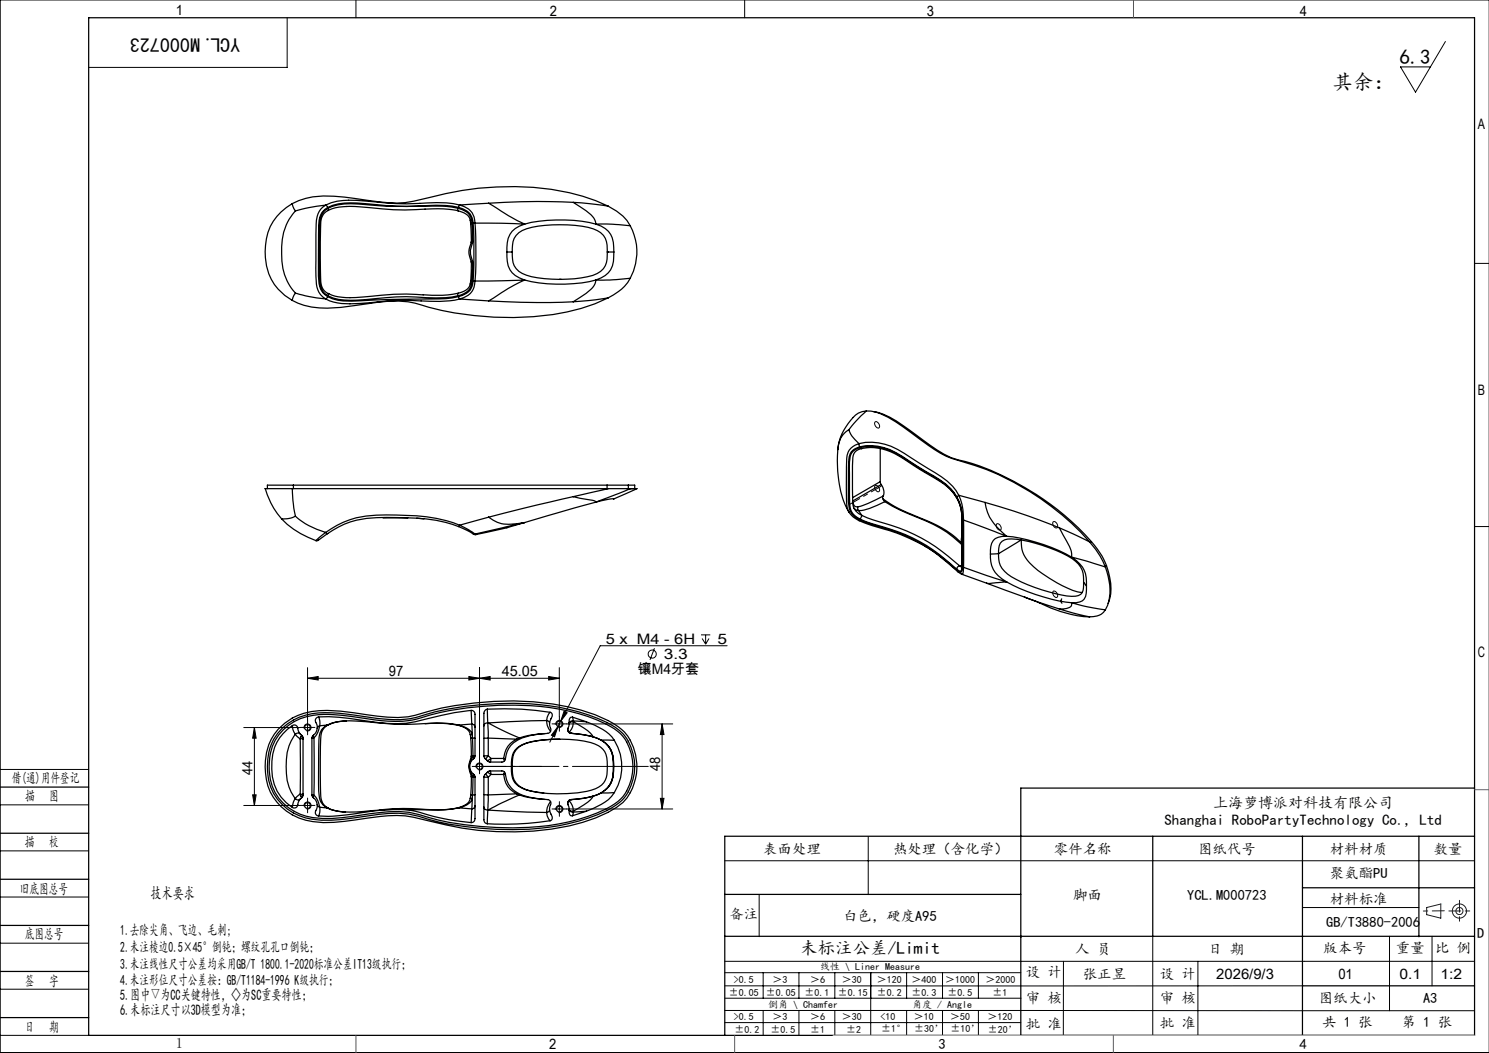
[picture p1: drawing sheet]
<svg xmlns="http://www.w3.org/2000/svg" width="420mm" height="297mm" viewBox="0 0 420 297" stroke-linecap="round" stroke-linejoin="round" font-family="sans-serif">
<g fill="none" stroke="#000" stroke-width=".28">
<path d="M100.4 0v5M210 0v5M420 0h-419.9v297h419.9M81 5v14h-56M407.7 11.7l-8.4 14.3-4.3-7.1h8.5M415.9 74.3h4.1M246.8 119.1a1.06 1.06 0 0 1 1.3 1.3 .65 .65 0 0 1-.7 .3 .65 .65 0 0 1-.5-.7zM246.8 137a1.03 1.03 0 0 1 1.1 .5 1.03 1.03 0 0 1-.1 1.2 1.3 1.3 0 0 1-1-1.7zM281.1 147.8a1.09 1.09 0 0 1 1.1 .5 1.09 1.09 0 0 1 0 1.2 1.25 1.25 0 0 1-1.1-1.7zM297 147.2a1.04 1.04 0 0 1 1.1 .5 1.04 1.04 0 0 1-.1 1.2 1.26 1.26 0 0 1-1-1.7zM415.9 148.5h4.1M197.7 179.1h2.6"/>
<path d="M199 179.1v2.6M297 166.8a1.03 1.03 0 0 1 1.1 .5 1.03 1.03 0 0 1-.1 1.2 1.3 1.3 0 0 1-1-1.7zM86.7 191.3l3-.5v1zM86.7 191.3h71.1M86.7 188.3v14.8M132.3 190.8l3 .5-3 .5zM135.3 191.3l3-.5v1zM135.3 188.3v25.8M154.8 190.8l3 .5-3 .5zM157.8 188.3v13.8M184.6 182.8l-1.3 3.3M198 180.1l1 1.6"/>
<path d="M200 180.1l-1 1.6M205.1 182.1h-35.8l-14.2 27.2M0 217h25M68.8 205.2h15.9M71.8 205.2v22M71.8 205.2l.4 3h-.9zM85.5 205.2h2.5M85.8 205.5a1.01 1.01 0 0 1 .8-1.3 1.01 1.01 0 0 1 1.1 1.1 1.01 1.01 0 0 1-1.2 .9M86.7 203.9v2.5M134 216.2h2.5M134.3 216.5a1.01 1.01 0 0 1 .9-1.3 1.01 1.01 0 0 1 1.1 1.1 1.01 1.01 0 0 1-1.3 .9M135.3 214.9v2.5"/>
<path d="M156.5 204.2h2.5M156.8 204.4a1 1 0 0 1 .9-1.2 1 1 0 0 1 1.1 1.1 1 1 0 0 1-1.3 .9M157.4 204.9l-1 2.9-.9-.4zM157.8 202.9v2.6M159.1 200.6l.9 .4-1.8 2.4zM159.8 204.2h30M186.8 204.2v24M186.8 204.2l.5 3h-1zM0 227h25M0 240h25M68.8 227.2h15.9M71.3 224.2h.9l-.4 3z"/>
<path d="M85.5 227.2h2.5M85.8 227.4a1.01 1.01 0 0 1 .9-1.2 1.01 1.01 0 0 1 1.1 1.1 1.01 1.01 0 0 1-1.3 .9M86.7 226v2.5M156.5 228.2h2.5M156.8 228.5a1 1 0 0 1 .9-1.3 1 1 0 0 1 1.1 1.1 1 1 0 0 1-1.3 .9M157.8 226.9v2.5M159.8 228.2h30M186.3 225.2h1l-.5 3zM244.9 236v16.3M0 253h25M204.4 242.8h211.5M214.1 252.4v11.8"/>
<path d="M367.4 256h32.8M0 266h25M0 279h25M204.4 271.1h211.5M204.4 278.1h163M204.4 274.4h83.5M215.3 274.4v7.1M225.4 274.4v7.1M235.5 274.4v7.1M245.6 274.4v17.6M255.7 274.4v7.1M265.9 274.4v7.1"/>
<path d="M276 274.4v7.1M300 271.1l-.1 21M325.2 264.1v27.9M337.9 271.1v20.9M391.9 264.1v21M403.9 264.1v14M0 292h25M204.4 285l211.5 .1M204.4 288.4h83.5M204.5 281.5h83.5M215.3 285v7M225.4 285v7"/>
<path d="M235.5 285v7M255.7 285v7M265.9 285v7M276 285v7M287.9 292h128"/>
<circle cx="184" cy="184.5" r="1.14"/>
</g>
<g fill="none" stroke="#191924" stroke-width=".28">
<path d="M402.4 256l4-1v4l-4-1z"/>
<circle cx="411.7" cy="257" r="1"/>
<circle cx="411.7" cy="257" r="2"/>
</g>
<path d="M136.3 216.2h46.6" fill="none" stroke="#000" stroke-width=".28" stroke-dasharray="30.5 1.3 1.3 1.3" stroke-dashoffset="9.1"/>
<path d="M239.7 142.2l8.9-5.1" fill="none" stroke="#000" stroke-width=".28" stroke-dasharray="30.5 1.3 1.3 1.3" stroke-dashoffset="27.3"/>
<g fill="none" stroke="#000" stroke-width=".35">
<path d="M25 5h390.9v287h-390.9zM82.4 57.4l.2 .8 .7 1.3M82.4 57.4a20.5 20.5 0 0 1 11.8-2.1l5.9 .7a62.8 62.8 0 0 0 14.2 1.1l2.3-.3a116.1 116.1 0 0 1 23.5-4.1 65.9 65.9 0 0 1 31.4 5.4M82.4 57.4a14.6 14.6 0 0 0-7.6 13.6 14.7 14.7 0 0 0 7.6 13.7M83.3 59.5a15.3 15.3 0 0 0-3.9 12.1 15.1 15.1 0 0 0 3.9 11.1M91.9 57.9a5.6 5.6 0 0 0-2.7 5.3l-.1 12.4a13.4 13.4 0 0 0 .9 6.8l1.1 1.4 .8 .5M91.9 57.9l.5 .6M91.9 57.9l-4.8 .7-3.8 .9M92.4 58.5a4.8 4.8 0 0 0-2.5 4.7l-.1 10.2a26 26 0 0 0 .6 8 4.5 4.5 0 0 0 2 2.3M92.5 59.4a4.1 4.1 0 0 0-2 4 106.6 106.6 0 0 0 .2 17.3l.8 1.4 1 .7M92.6 58.7a18.2 18.2 0 0 1 10.1-1 169 169 0 0 0 20.9 .4l1.9 .1 3.7 .5M92.6 58.7a5.1 5.1 0 0 0-2.5 5.4v4a57.7 57.7 0 0 0 .3 12.6l.2 .6a4.2 4.2 0 0 0 2 2.2"/>
<path d="M92.6 58.7l-.1 .7M97.8 58.2l3.8 .1a101.9 101.9 0 0 0 21.9 .6l2.9 .1 2.8 .5M97.8 58.2l-3.1 .4-2.2 .8M129.2 58.7v.7a4 4 0 0 1 3.4 2.7M129.2 58.7a4.3 4.3 0 0 1 3.8 3.2M129.3 58.5a35.6 35.6 0 0 0-11.8-.4 119.3 119.3 0 0 1-16.9-.8 16.9 16.9 0 0 0-8.2 1.2M129.3 58.5a4.6 4.6 0 0 1 4.2 4.5M129.6 57.8a41.6 41.6 0 0 0-12.1-.4 121.3 121.3 0 0 1-17-.9h-2.2a13.8 13.8 0 0 0-6.4 1.4M129.6 57.8l-.3 .7M129.6 57.8a5.1 5.1 0 0 1 4.4 5.1M137.8 57.3l-8.2 .5M137.8 57.3l5.6 3.6 4.6 2.3"/>
<path d="M161.7 57.1l9.8 1M161.7 57.1l-10.1-.3-13.8 .5M161.7 57.1a20.1 20.1 0 0 1 5.8 4.5l.6 1.6M171.5 58.1a12.8 12.8 0 0 1 6.3 5.6M132.6 62.1l.2 1M132.8 63.1l.2 5M132.8 79.1l-.2 1M132.8 79.1l.3 .1M132.9 68.3a6 6 0 0 0 0 5.6l.4-.2M132.9 73.8l.1 .4M132.9 68.3l.4 .2M133 68l-.1 .4"/>
<path d="M133 68.1h.3M133 61.9l-.4 .2M133 61.9l.1 1.1M133.1 63l.2 5.1M133.1 63l-.3 .1M133.1 79.2l-.1 1M133.3 68.5a5.6 5.6 0 0 0 0 5.2M133.3 73.7v.4M133.3 74.1h-.3l-.2 5M133.3 74.1l-.2 5.1M133.3 68.1v.4M133.5 79.2a4.4 4.4 0 0 1-4.2 4.5"/>
<path d="M133.5 63l.2 3.9-.2 12.3M133.5 79.2l.5 .1M134 62.9l.2 7.9-.2 8.5M134 62.9l14 .3M134 62.9l-.5 .1M134 79.3a5 5 0 0 1-4.4 5M143 71.1a6.8 6.8 0 0 0 2.3 6.6l2.7 1.3M143 71.1h1.5M144.5 71.1v-1a5.2 5.2 0 0 1 4.1-5.6 39.1 39.1 0 0 1 18.8 .1 5.1 5.1 0 0 1 3.9 5.5v1M144.5 71.1v1a5.1 5.1 0 0 0 3.9 5.5 38.4 38.4 0 0 0 18.8 .1 5.2 5.2 0 0 0 4.1-5.6v-1M148 63.2a6.1 6.1 0 0 0-5 6.6v1.3M148 79l-14 .3"/>
<path d="M148 79l-4.6 2.3-5.6 3.6M148 63.2a43.3 43.3 0 0 1 20.1 0M148 79a43.3 43.3 0 0 0 20.1 0M157.8 78.8h.5M168.1 63.2a6.2 6.2 0 0 1 5 6.5v1.4M168.1 79l-.3 1.1a6.6 6.6 0 0 1-2.5 2.7l-3.6 2.3M168.1 63.2h4.8l4.9 .5M171.3 71.1h1.8M171.3 71.1h.1M173.1 71.1a8.2 8.2 0 0 1-1.5 5.8l-.9 .8-2.6 1.3M177.8 78.5l-5.8 .5h-3.9M177.8 63.7a15.4 15.4 0 0 1 0 14.8"/>
<path d="M177.8 78.5a13.1 13.1 0 0 1-6.3 5.5M83.3 82.7l3.8 .9 4.8 .7M83.3 82.7l-.7 1.2-.2 .8M91.9 84.3a14.1 14.1 0 0 0 7.1 1.4l5.5-.3a109.1 109.1 0 0 1 19.6-.4l2.8-.2 2.7-.5M92.4 83.7l-.5 .6M92.4 83.7a12.9 12.9 0 0 0 6.8 1.2l15.9-.5a89.9 89.9 0 0 0 12.5-.4l1.7-.3M92.5 82.8a18.4 18.4 0 0 0 10.2 .9l2.4-.2a65.5 65.5 0 0 1 14.3-.3M92.5 82.8h.1M92.5 82.8l.1 .7M129.2 83.4a33.8 33.8 0 0 1-11.8 .4 133.1 133.1 0 0 0-16.8 .9 17 17 0 0 1-8-1.2M129.2 82.7a30.5 30.5 0 0 1-9.8 .4M129.3 83.7l.3 .6"/>
<path d="M129.6 84.3l8.2 .6M132.6 80.1a4.3 4.3 0 0 1-3.4 2.7v.6M132.6 80.1l.4 .1M133 80.2a4.5 4.5 0 0 1-3.8 3.2M137.8 84.9l13.8 .4 10.1-.2M171.5 84l-9.8 1.1M171.5 84a60.9 60.9 0 0 1-26.6 5.6 85.7 85.7 0 0 1-27.8-4.1 32 32 0 0 0-13.5 .2 53 53 0 0 1-15.7 .9l-2.2-.5-3.3-1.4M244.4 115.9a6.6 6.6 0 0 0-5.2 3.6 13.8 13.8 0 0 0-2.9 7.3M244.4 115.9l-2.9 2.8-2 2.4M244.4 115.9a11.5 11.5 0 0 1 6.1 1.8l4.3 2.7 4.6 3.4a30.3 30.3 0 0 0 12.4 6.5 76 76 0 0 1 35.5 22.6M246.4 116.1a17.7 17.7 0 0 1 8.3 3.9l5.7 4.2a25.8 25.8 0 0 0 11.9 6 78.1 78.1 0 0 1 35.6 22.6M82.4 137.8h-7.6a22 22 0 0 0 4.6 8.6"/>
<path d="M82.4 137.8l.2 3.3 .7 4.5M82.4 137.8h89.1M82.8 136.8h88.4M82.8 136.8h-7.4v1M82.8 136.8v1M171.2 136.8h6M171.2 136.8v1M171.5 137.8l-9.8 2.3M171.5 137.8h6.3M177 137.8h1.5M177.2 136.8h1.8v1M177.2 136.8v1"/>
<path d="M177.8 137.8l-9.7 3.8M177.8 137.8h1.8M179.7 137.8l-6.6 2.9M236.3 126.8a31.5 31.5 0 0 0 3.1 17.5M239.5 121.1l.3 1a8.7 8.7 0 0 0 2.5 3M239.5 121.1a6.6 6.6 0 0 0-3.2 5.7M242.3 125.1a15.8 15.8 0 0 1 12.7 2.7l6.8 4.4a25.1 25.1 0 0 1 7.9 6.2l.7 1.3M242.3 125.1l.2 .9M242.3 125.1a4.4 4.4 0 0 0-3.5 4.2l-.1 8.4a15.7 15.7 0 0 0 .7 6.6M242.5 126a3.6 3.6 0 0 0-3.1 3.6l-.1 8.3a14.5 14.5 0 0 0 .7 6.6 6 6 0 0 0 2.5 2.1M242.5 126a14.9 14.9 0 0 1 12.1 2.8l6.7 4.3a18.6 18.6 0 0 1 8.6 7.2M242.6 126.2l.4 .3a2.83 2.83 0 0 0-2.5 3.4 69.1 69.1 0 0 0 .3 13.2l.2 .5"/>
<path d="M242.6 126.2a14.8 14.8 0 0 1 11.6 2.5l6.7 4.3a25.1 25.1 0 0 1 8.2 6.1l.8 1.3M242.6 126.2a3.7 3.7 0 0 0-3 4.1v9.6a7.3 7.3 0 0 0 1 5.1l2 1.4M243 126.6a14.5 14.5 0 0 1 11.5 2.6l7.8 4.9a17 17 0 0 1 7.6 6.5M248.3 135.9l.3 .8M248.3 126.5v9.4M248.3 135.9l-7.8 4.5M248.6 136.7a3.1 3.1 0 0 1 .5 3.2M248.6 136.7l-8.1 4.7M249.1 139.9l-4.2 2.1-2.9 .9M249.1 139.9l-.1 .8 .6 .8M270.4 139.7l7.4 2M270.4 139.7l.9 2.5 .5 4.5"/>
<path d="M270.4 139.7l-.5 .6M79.4 146.4a24.9 24.9 0 0 0 9.7 6.1M83.3 145.6l1.9 1.5a22.2 22.2 0 0 0 6.7 3.1M83.3 145.6a7.2 7.2 0 0 1-3.9 .8M89.1 152.5h.1M91.9 150.2l.5 .3M91.9 150.2l-2.8 2.3M92.4 150.5l-2.7 1.9-.6 .1M108.1 146.1h6.9M117.5 146.2l2.1 .1M129.3 148.5a39.8 39.8 0 0 0-14.6-2.5h-2.9a31.1 31.1 0 0 0-16.3 2.7l-3.1 1.8M129.3 148.5l4.2 2.1"/>
<path d="M129.6 148.1a45.1 45.1 0 0 0-17.8-2.8 31.2 31.2 0 0 0-16.7 2.9l-3.2 2M129.6 148.1l-.3 .4M129.6 148.1l2.6 1.3 1.8 1.2M133.5 150.6l.7 .2-.2-.2M133.5 150.6h.5M137.8 145.9l-8.2 2.2M137.8 145.9a10.5 10.5 0 0 0 9 1.7l1.2-.2M148 147.4l-5 1.5-8.8 1.9M148 147.4l-14 3.2M161.7 140.1l-23.9 5.8M161.7 140.1l5.4 1 .7 .2 .3 .3M168.1 141.6l-20.1 5.8"/>
<path d="M173 140.7h.1M173.1 140.7a12.1 12.1 0 0 0-5 .9M239.4 144.3a6.2 6.2 0 0 0 2.9 2.5M240.5 141.6l.6 1.2 .9 .1M240.9 143.3l.7 .6 .6 .1M241.1 143.6l1.1 1.2 .9 .6M242 142.9l-.1 .6 .3 .5M242.2 144l.9 1.4M242.3 146.8l3.7 1.4a49.9 49.9 0 0 1 23.8 12.7l.4 .3M242.3 146.8h.1M242.5 146.6l3.1 1.2a51.7 51.7 0 0 1 24.3 13M242.5 146.6l-.2 .2"/>
<path d="M242.6 146.4l1.7 .7a80.4 80.4 0 0 1 15 5.6 53.5 53.5 0 0 1 10.6 7.8M243.1 145.4l1.6 .7a77.2 77.2 0 0 1 17.2 6.8l3.8 2.6 5.1 4.2M243.1 145.4l-.5 1M249 140.6a40.7 40.7 0 0 0 11.1 5.7 29.8 29.8 0 0 1 11.1 6.8M249.6 141.5a17.5 17.5 0 0 1-7.4 2.5M249.6 141.5a75.2 75.2 0 0 0 11.9 5.6 32.2 32.2 0 0 1 9.7 6.4M269.9 140.4l1.1 2.7 .3 2.2M269.9 140.4v.2M269.9 140.6a10.2 10.2 0 0 1 1.4 4.7M269.9 140.6h.1M269.9 140.3l1.2 2.9 .3 3.2M270.8 159.7a.85 .85 0 0 0-.9 .8"/>
<path d="M270.8 159.7l.5 .4M270.8 159.7l.5 .2M271.3 145.3v.9M271.3 145.3h.1M271.3 146.2l.1 4.2M271.3 159.3v.8M271.3 145.3l.1 1M271.3 146.2l.1 .1M271.3 159.3l.1 .2M271.4 150.7l-.2 1.2 .2 3.1M271.4 155l-.1 4.3M271.4 146.3v4.2"/>
<path d="M271.4 150.7v.1M271.4 159.5l-.1 .7M271.4 155v.1M271.4 150.4v.3M271.4 155.1v4.4M271.4 150.8l-.2 1.3 .2 3M271.4 150.4v.4M271.4 159.7l-.2 1.6-.3 .1-1-.6M271.4 146.4v13.3M271.4 146.4l.4 .3M271.4 159.7l.4 .3M271.8 146.7l12.2 4.6"/>
<path d="M271.8 146.7v13.3M277.8 141.7l12.2 3.8 8.8 3.4M277.8 141.7a14.8 14.8 0 0 0 6.2 9.6M279.4 156.3a7.7 7.7 0 0 0 4.6 7.8M281.7 156.2v-.8a3 3 0 0 1 3.7-3.4 42.7 42.7 0 0 1 17 5.5 6.5 6.5 0 0 1 3.2 6.7M281.7 156.2l-2.3 .1M281.7 156.2l6.4-3.9a8.4 8.4 0 0 0 3.5 7.6 35.1 35.1 0 0 0 13.1 7.2h.6M281.7 156.2a6.3 6.3 0 0 0 3.6 6.5 47 47 0 0 0 17 5.5 2.76 2.76 0 0 0 3.2-1.7l.1-2.3M284 151.3a48.9 48.9 0 0 1 18.2 5.8M284 151.3a4 4 0 0 0-4.3 1.9l-.3 3.1M298.8 148.9l8.5 4M298.8 148.9l3.1 5.9 .4 1.2-.1 1.1"/>
<path d="M302.2 157.1l9.6 2.8M302.2 157.1a7.9 7.9 0 0 1 4.3 8.2M307.3 152.9a22.1 22.1 0 0 1 4.5 7M307.9 152.8l2.9 4 1.3 2.7M307.9 152.8l-.4 .2M311.8 159.9a16.2 16.2 0 0 1 .6 10.8l-.6 1.3M312.1 159.5a14.2 14.2 0 0 1 .5 10.7M312.1 159.5l-.4 .3M269.9 160.8l.3 .4M271.3 162l7 2.5M271.3 160.1l-.1 .3M271.3 160.1v.1"/>
<path d="M271.3 160.2l-.3 .9-.4-.1-.7-.5M271.8 160l-.3 2-1.3-.8M271.8 160l12.2 4.1M278.3 164.5l10.7 3.9M284 164.1a52.2 52.2 0 0 0 18.2 5.9M284 164.1l-5.7 .4M289 168.4l9.8 3.4M289 168.4l3.9 1.5a39 39 0 0 0 14.4 4.1M298.8 171.8l8.5 2.2M299.5 168.9l-.2 .6 .2 .6M302.2 170l3.9 1 5.7 1M302.2 170l.1 .7a1.5 1.5 0 0 1-1.5 .9l-2 .2"/>
<path d="M305.6 164.2l.9 1.1M306.5 165.3a5.1 5.1 0 0 1-1.2 4.2l-1.8 .5h-1.3M311.8 172a4.6 4.6 0 0 1-4.5 2M78.5 205.7a17.3 17.3 0 0 1 13.8-5.3l7.5 .6a62.8 62.8 0 0 0 15.3 1.2l2-.4a89 89 0 0 1 42.9-2.5 39.2 39.2 0 0 1 14.4 5.7 14.4 14.4 0 0 1 4.5 16 12.3 12.3 0 0 1-7.4 8.1 59.7 59.7 0 0 1-26.2 5.5 83.1 83.1 0 0 1-24.1-3 34.1 34.1 0 0 0-17.5-.9 78 78 0 0 1-12.5 1.3 16.3 16.3 0 0 1-15-8.6 17.9 17.9 0 0 1 1.2-16.4zM79.6 205.4a17.9 17.9 0 0 1 14-4.4l4.4 .4a71.9 71.9 0 0 0 16.5 1.4l2.7-.4 3.2-1a85.9 85.9 0 0 1 40.1-1.3 37.9 37.9 0 0 1 14.2 5.9 14.1 14.1 0 0 1 0 20.4 40.2 40.2 0 0 1-17 6.5 89.1 89.1 0 0 1-39.7-2.7 29.8 29.8 0 0 0-13.8-.1l-2.8 .4a38.1 38.1 0 0 1-15.3 .2 14.4 14.4 0 0 1-10.6-16.5 13.6 13.6 0 0 1 4.1-8.8zM79.9 205.8a17.5 17.5 0 0 1 14.2-4.2l3.8 .3a87.6 87.6 0 0 0 15.6 1.5 63.6 63.6 0 0 0 10.6-2.4 93.7 93.7 0 0 1 33.7-1 39.5 39.5 0 0 1 16.5 6.3 13.8 13.8 0 0 1 2 17.6l-2 2.2a40 40 0 0 1-16.8 6.3 89.7 89.7 0 0 1-39.3-2.6 30 30 0 0 0-13.8-.3l-2.8 .4a37.9 37.9 0 0 1-15.2 .3 13.8 13.8 0 0 1-10.4-15.4 12.9 12.9 0 0 1 3.9-9zM82.5 204.6a1.15 1.15 0 0 1 1.2 .2 1.15 1.15 0 0 1 .4 1.2l1 1.4M82.5 204.6a12.8 12.8 0 0 0-5.8 12.3 12.5 12.5 0 0 0 5.8 10.8M82.5 204.6a3.9 3.9 0 0 0 .8 2.5M83.3 207.1a13.4 13.4 0 0 0-2.6 9.1 13.4 13.4 0 0 0 2.6 9M83.3 207.1l1.4 1.3M84.7 208.4v15.6"/>
<path d="M84.7 208.4l.8 .1M84.7 207a.95 .95 0 0 0-1.4 .1M84.8 207.8l-.1 .6M84.8 207.8l.6 .1 .1 .3M85.1 207.4l.4 .8M85.1 207.4l-.3 .4M85.5 208.2v16M88 208.2v16M88.4 207.4l-.4 .8M88.4 207.4l.1 .7M88.5 208.1v16.2M88.5 208.1l-.5 .1"/>
<path d="M89.9 202.2a1.14 1.14 0 0 0-1 .8 1.14 1.14 0 0 0 .4 1.2l.2 1-.2 1-.9 1.2M89.9 202.2l.3 1.1v1.4M90.2 204.7l-.4 .2-.3 .6M90.2 204.7l-.5 1.8-1.2 1.6M92.3 204.5a4.1 4.1 0 0 0-2.3 4.2l-.1 2.8a101.4 101.4 0 0 0 .2 13.5 3.8 3.8 0 0 0 2.2 2.9M92.3 204.5h.2M92.3 204.5l-2.1 .2M92.5 204.5a4 4 0 0 0-2 4 137.7 137.7 0 0 0 .1 16.9l.7 1.5 1.2 1M92.5 204.5h.1M97.6 203.3l5.6 .2a91.4 91.4 0 0 0 19.9 .5h2.8l3.5 .5M97.6 203.3a13.3 13.3 0 0 0-5.3 1.2M97.7 203.3l-3 .4-2.2 .8"/>
<path d="M119.9 204.1a23 23 0 0 1 11.1 1.1l1.3 1 .3 1M129.4 204.5a4.7 4.7 0 0 1 3.8 2.7M129.4 204.5l-.1 .1M132.6 207.2l.2 1M132.8 208.2l.2 5M132.8 208.2h.5M132.9 200.4l.8 .3 .3 .7v11.8M132.9 200.4a85.9 85.9 0 0 0-15.8 3.2 42.7 42.7 0 0 1-15.7-.5 53.3 53.3 0 0 0-11.5-.9M132.9 200.4l.2 3.8M132.9 213.4a6.3 6.3 0 0 0 0 5.6M132.9 218.9l.1 .3M132.9 213.4h.5"/>
<path d="M132.9 219h.5M133 219.2l-.2 5M133 213.1l-.1 .4M133 213.2h.4M133 219.2h.4M133.1 204.2a.9 .9 0 0 1 .9 .9M133.1 204.2l.1 3M133.1 204.2l-3.7 .3M133.2 207.2h-.6M133.2 207.2l.1 1M133.3 208.2h.7M133.3 208.2l.1 5"/>
<path d="M133.4 213.4a4.3 4.3 0 0 0 0 5.6M133.4 213.4l.2 .6M133.4 219v.2M133.4 213.2h.6M133.4 219.2l-.1 5M133.4 213.2v.2M133.6 218.4l.4 .8M133.6 214a2.77 2.77 0 0 0 0 4.4M133.6 218.4l-.2 .6M134 219.2v11.7a1.03 1.03 0 0 1-1.1 1.1M134 213.2l-.4 .8M134 219.2h-.6"/>
<path d="M136.5 219.2v12.3a.97 .97 0 0 0 .9 .8M136.5 213.2l.4 .8M136.5 219.2h1.2M136.5 213.2h1.2M136.9 218.4l-.4 .8M136.9 214l.5 .6M136.9 218.4l.8 .8M137.4 217.8l-.5 .6M137.4 200a81.3 81.3 0 0 1 17.8 .9M137.4 200v.1a1.13 1.13 0 0 0-.9 1.1v12M137.4 214.6l.9 .3M137.4 200l.2 3.9"/>
<path d="M137.4 217.8l1.1 .6M137.6 203.9a.93 .93 0 0 0-1.1 .8M137.6 203.9l.1 4.3M137.6 203.9h.1M137.7 203.9l8.8 4.2M137.7 208.2l-1.2 .1M137.7 208.2l8.1 .3M137.7 208.2v5M137.7 213.2l.8 .7M137.7 219.2v5M137.7 213.2l-.8 .8M138.3 217.4h3.3a1.15 1.15 0 0 1 1 1.4 7.4 7.4 0 0 0 6.6 6l5.6 .8a1.09 1.09 0 0 1 .4 1.7 3.7 3.7 0 0 0 .6 3.1l-.2 .8-.4 .3"/>
<path d="M138.3 217.4l-.9 .4M138.3 217.4l.2 1M138.5 213.9h3.6M138.5 218.4h3.6M138.5 218.4l-.8 .8M138.5 213.9l-.2 1M138.5 213.9l-1.1 .7M142.1 218.4a6.2 6.2 0 0 0 3.7 5.5M142.1 213.9l.2 .7M142.3 217.8l-.2 .6M144.3 216.2h.2M144.5 216.2v1a5.2 5.2 0 0 0 4.1 5.6l4.8 .9"/>
<path d="M145.8 208.5a6.1 6.1 0 0 0-3.7 5.4M145.9 211a11 11 0 0 1 6.7-2.2 37.6 37.6 0 0 1 15.1 1 5 5 0 0 1 3.6 5v1.4a5.8 5.8 0 0 1-2.4 5.8 18 18 0 0 1-8.9 1.8 35.5 35.5 0 0 1-12-1.2 5.1 5.1 0 0 1-3.7-5.1v-1.3a6.1 6.1 0 0 1 1.6-5.2zM146.5 208.1l-.7 .4M153.8 206.9a24.5 24.5 0 0 0-7.3 1.2M154.2 203.2l-16.5 .7M154.2 203.2a.85 .85 0 0 1 .8 .8M154.2 203.2a4.4 4.4 0 0 0 1.1 3.1M155.2 200.9l.5 .4a2.26 2.26 0 0 1-.5 2l-.1 1.4a1.25 1.25 0 0 1 .3 1.4 1.25 1.25 0 0 1-1.1 .8 17.8 17.8 0 0 0-9.4 2.6 6.9 6.9 0 0 0-2.4 4.9l-.8 .5h-3.4M155.2 200.9l-.9 1.4-.1 .9M157.9 208.5a25.5 25.5 0 0 0-10.6 1.6 5 5 0 0 0-2.8 5.1v1M160.2 205.4v.3a1.01 1.01 0 0 0 .9 1.1M160.2 205.4v.7l.3 .5"/>
<path d="M160.5 206.6l.6 .2M161.1 206.8a16.1 16.1 0 0 1 9.8 2.9 7.8 7.8 0 0 1 2.1 6.5M161.1 206.8h.1M161.1 206.8l2.7 .3 3.5 .7M161.5 202.3l.2 1M161.5 202.3h-.5a2.03 2.03 0 0 0-.5 2l-.3 1.1M161.5 202.3l3.9 1.3M161.7 203.5l1.6 1a9.6 9.6 0 0 1 4 3.3M161.7 203.3v.2M161.7 203.3l3.7 .3M161.7 203.3a.99 .99 0 0 0-1.2 .7M161.7 203.5a.99 .99 0 0 0-1.2 .7"/>
<path d="M161.7 203.5a3.8 3.8 0 0 1-1.2 3.1M165.4 203.6a14 14 0 0 1 7.9 5.2M167.3 207.8l2.2 .9M169.5 208.7l3.8 .1M169.5 208.7l1.4 1M170.9 209.7a7.6 7.6 0 0 1 2.2 6.5M170.9 209.7a7.6 7.6 0 0 1 2.1 6.5M173 216.2a7.5 7.5 0 0 1-6.7 8.6l-5.2 .7M173 216.2a7.4 7.4 0 0 1-2.1 6.5M173 216.2h.1M173.1 216.2a7.6 7.6 0 0 1-2.2 6.5M173.3 208.8a14 14 0 0 1 0 14.8"/>
<path d="M0 222h25M0 235h25M83.3 225.2a4.2 4.2 0 0 0-.8 2.5M83.3 225.2a.92 .92 0 0 0 1.4 .2M84.7 224l-1.4 1.2M84.7 224l.1 .6M84.8 224.6l.3 .4M85.1 225a3.1 3.1 0 0 0-1.2 2.3 .97 .97 0 0 1-1.4 .4M85.5 224.2l-.4 .8M85.5 224.2l-.2 .3-.5 .1M85.5 223.9l-.8 .1M88 224.2l.4 .8"/>
<path d="M88 224.2l.5 .1M88.4 225a2.95 2.95 0 0 1 .6 3.9 .96 .96 0 0 0 .9 1.2M88.5 224.3l1.2 1.6 .5 1.8M88.5 224.3l-.1 .7M89.5 226.9l.1 .4 .6 .4M89.9 230.1a80.8 80.8 0 0 0 16.2-1.4 30.3 30.3 0 0 1 16.1 1.6l4.5 .9 6.2 .8M90.2 227.7v1.4l-.3 1M90.2 227.7l2.1 .2M92.3 227.9a12.5 12.5 0 0 0 5.1 1.1M92.3 227.9h.2M92.5 227.9l2 .7 3 .4M129.2 227.8a32.9 32.9 0 0 1-10.9 .4l-4.6-.2-6.5 .4"/>
<path d="M129.4 227.9a35.3 35.3 0 0 1-9.5 .5 178.8 178.8 0 0 0-21.3 .7l-1.2-.1M129.4 227.9l3.7 .2M132.6 225.2a3.6 3.6 0 0 1-3.2 2.6h-.1l.1 .1M132.6 225.2h.6M132.8 224.2l-.2 1M132.8 224.2h.5M133.1 228.1l-.2 3.9M133.2 225.2l-.1 2.9M133.2 225.2a3.4 3.4 0 0 1-2.6 2.3l-1.2 .4M133.3 224.2l-.1 1M134 227.3a.9 .9 0 0 1-.9 .8M134 224.2h-.7"/>
<path d="M136.5 227.6a.93 .93 0 0 0 1.1 .9M136.5 224.1l1.2 .1M137.6 228.5l-.2 3.8M137.6 228.5h.1M137.7 228.5l16.5 .7M137.7 224.2l-.1 4.3M145.8 223.9l-8.1 .3M145.8 223.9l.7 .3M146.5 224.2l-5.9 2.7-2.9 1.6M146.5 224.2a25.9 25.9 0 0 0 7.2 1.3M154.2 229.2l.1 .9 .9 1.4M155 228.4a.85 .85 0 0 1-.8 .8"/>
<path d="M155.2 231.5a83.9 83.9 0 0 1-17.8 .8M155.3 226.1a4.5 4.5 0 0 0-1.1 3.1M160.2 227l.5 2.7 .3 .4h.5M160.5 225.8l-.3 .5v.7M160.5 225.8a4.2 4.2 0 0 1 1.2 3M160.5 228.3a.99 .99 0 0 0 1.2 .8M160.5 228.2a.94 .94 0 0 0 1.2 .6M161.1 225.5l-.6 .3a.96 .96 0 0 0-.3 1.2M161.1 225.5h.1M161.1 225.5l-.6 .3M161.7 228.8v.3M161.7 229.1l-.2 1"/>
<path d="M165.4 228.8l-3.7 .3M165.4 228.8l-3.9 1.3M167.3 224.6a6.3 6.3 0 0 1-2.7 2.4l-2.9 1.8M167.3 224.6l-2 .4-4.2 .5M169.5 223.7l-2.2 .9M170.9 222.7l-1.4 1M173.3 223.6l-3.8 .1M173.3 223.6a14.4 14.4 0 0 1-7.9 5.2M325.2 235.9v28.2M367.4 235.9v56.1M400.2 235.9v28.3M415.9 235.9h-211.5v56.1"/>
<path d="M415.9 222.3h-128v69.7M0 248h25M204.4 252.3h83.5M367.4 250.4h48.5M0 261h25M0 274h25M204.4 264.1h211.5M367.4 278.1h48.5M0 287h25"/>
<circle cx="86.7" cy="205.2" r=".83"/>
<circle cx="135.2" cy="216.2" r=".83"/>
<circle cx="157.8" cy="204.2" r=".82"/>
<circle cx="86.7" cy="227.2" r=".83"/>
<circle cx="157.8" cy="228.2" r=".82"/>
</g>
<path d="M407.4 256.9l-5.9 .1M408.7 256.9h6M411.7 253.9v6" fill="none" stroke="#191924" stroke-width=".28" stroke-dasharray="6.3 1.3 1.3 1.3" stroke-dashoffset="3"/>
<path d="M235 292h180.9" fill="none" stroke="#c0c0c0" stroke-width=".28"/>
<path d="M319.7 0v5M415.9 222.7h4.1M100.4 292v5M207.2 292v5M314 292v5" fill="none" stroke="#00f" stroke-width=".28"/>
<path d="M406.4 255h.1" fill="none" stroke="#0ff" stroke-width=".28"/>
<g fill="none" stroke="#000" stroke-width=".28" stroke-dasharray="30.5 1.3 1.3 1.3">
<path d="M85.5 205.2h-.8M86.8 203.9v-.8M86.8 206.4v.8M88 205.2h.8M134 216.2h-.8M135.3 214.9v-.8M135.3 217.4v.8M156.5 204.2h-.8M157.8 202.9v-.8M157.8 205.4v.8M159 204.2h.9M85.5 227.2h-.8"/>
<path d="M86.8 225.9v-.8M86.8 228.4v.8M88 227.2h.8M156.5 228.2h-.8M157.8 226.9v-.8M157.8 229.4v.8M159 228.2h.9"/>
</g>
<path d="M136.5 216.2h16.3" fill="none" stroke="#000" stroke-width=".28" stroke-dasharray="30.5 1.3 1.3 1.3" stroke-dashoffset="24.3"/>
<g fill="#000">
<path d="M135.3 191.3l3-.5v1zM154.8 190.8l3 .5-3 .5zM86.7 191.3l3-.5v1zM132.3 190.8l3 .5-3 .5z"/>
<path d="M157.4 204.9l-1.9 2.5 .9 .4zM159.1 200.6l-.9 2.8 1.8-2.4z"/>
<path d="M186.8 204.2l.5 3h-1zM186.3 225.2h1l-.5 3zM71.8 205.2l.4 3h-.9zM71.3 224.2h.9l-.4 3z"/>
<circle cx="173" cy="216.2" r=".17"/>
</g>
<g font-size="5.8">
<text x="394.8" y="18">6.3</text>
<text x="375.9" y="25.2">其余：</text>
</g>
<text font-size="5.6" x="67.7" y="10.6" transform="rotate(-180 67.7 10.6)">YCL.M000723</text>
<text font-size="4.9" x="225.7" y="269">未标注公差/Limit</text>
<text font-size="4.7" x="42.5" y="253.6">技术要求</text>
<g font-size="4.2">
<text x="342.2" y="227.9">上海萝博派对科技有限公司</text>
<text x="328.5" y="232.8">Shanghai RoboPartyTechnology Co., Ltd</text>
<text x="33.9" y="282.1">5.图中▽为CC关键特性，◇为SC重要特性；</text>
<text x="33.9" y="286.4">6.未标注尺寸以3D模型为准；</text>
</g>
<g font-size="4.1">
<text x="49.6" y="4.3">1</text>
<text x="155.1" y="4.6">2</text>
<text x="261.4" y="4.6">3</text>
<text x="366.6" y="4.6">4</text>
<text x="416.9" y="36.3">A</text>
<text x="416.9" y="111.3">B</text>
<text x="170.9" y="181.7">5 x M4 - 6H</text>
<text x="187.2" y="185.9">3.3</text>
<text x="202.4" y="181.7">5</text>
<text x="416.9" y="185.3">C</text>
<text x="109.7" y="190.7">97</text>
<text x="141.6" y="190.7">45.05</text>
<text x="179.9" y="190">镶M4牙套</text>
<text x="3.3" y="220.9">借(通)用件登记</text>
<text x="71.2" y="218.6" transform="rotate(-90 71.2 218.6)">44</text>
<text x="186.2" y="217.5" transform="rotate(-90 186.2 217.5)">48</text>
<text x="7.1" y="226">描</text>
<text x="13.9" y="226">图</text>
<text x="7" y="238.9">描</text>
<text x="13.8" y="238.9">校</text>
<text x="215.3" y="240.8">表面处理</text>
<text x="251.9" y="240.8">热处理（含化学）</text>
<text x="297.3" y="240.8">零件名称</text>
<text x="337.9" y="240.8">图纸代号</text>
<text x="375.1" y="240.8">材料材质</text>
<text x="404.4" y="240.8">数量</text>
<text x="375.1" y="247.7">聚氨酯PU</text>
<text x="5.6" y="252">旧底图总号</text>
<text x="302.7" y="253.7">脚面</text>
<text x="334.9" y="253.7">YCL.M000723</text>
<text x="375.1" y="254.9">材料标准</text>
<text x="33.9" y="263.7">1.去除尖角、飞边、毛刺;</text>
<text x="205.7" y="259.3">备注</text>
<text x="237.8" y="259.7">白色，硬度A95</text>
<text x="374.1" y="261.4">GB/T3880-2006</text>
<text x="7" y="265">底图总号</text>
<text x="33.9" y="268.4">2.未注棱边0.5×45°倒钝；螺纹孔孔口倒钝；</text>
<text x="303.3" y="269">人 员</text>
<text x="340.8" y="269">日 期</text>
<text x="373.2" y="268.7">版本号</text>
<text x="393.7" y="268.7">重量</text>
<text x="404.8" y="268.7">比 例</text>
<text x="416.7" y="264.6">D</text>
<text x="33.9" y="273.2">3.未注线性尺寸公差均采用GB/T 1800.1-2020标准公差IT13级执行；</text>
<text x="289.3" y="275.5">设 计</text>
<text x="7" y="278">签</text>
<text x="13.8" y="278">字</text>
<text x="33.9" y="277.9">4.未注形位尺寸公差按：GB/T1184-1996 K级执行；</text>
<text x="305.4" y="276">张正昱</text>
<text x="327.2" y="276">设 计</text>
<text x="343.1" y="276">2026/9/3</text>
<text x="377.5" y="276">01</text>
<text x="394.8" y="276">0.1</text>
<text x="406.3" y="276">1:2</text>
<text x="289.3" y="283">审 核</text>
<text x="327.2" y="282.9">审 核</text>
<text x="372" y="283">图纸大小</text>
<text x="401.4" y="283">A3</text>
<text x="7" y="291">日</text>
<text x="13.8" y="291">期</text>
<text x="289.3" y="290.1">批 准</text>
<text x="327.2" y="290">批 准</text>
<text x="373" y="289.8">共 1 张</text>
<text x="395.4" y="289.8">第 1 张</text>
<text x="49.6" y="295.6">1</text>
<text x="154.9" y="296">2</text>
<text x="264.7" y="296">3</text>
<text x="366.6" y="296">4</text>
</g>
<g font-size="2.8">
<text x="231.3" y="273.6">线性 \ Liner Measure</text>
<text x="205.6" y="280.8">±0.05</text>
<text x="207" y="277.2">&gt;0.5</text>
<text x="216" y="280.8">±0.05</text>
<text x="217.9" y="277.2">＞3</text>
<text x="227" y="280.8">±0.1</text>
<text x="228.5" y="277.2">＞6</text>
<text x="236.3" y="280.8">±0.15</text>
<text x="237.5" y="277.2">＞30</text>
<text x="247.4" y="277.2">＞120</text>
<text x="247.4" y="280.8">±0.2</text>
<text x="257.1" y="277.2">＞400</text>
<text x="257.1" y="280.8">±0.3</text>
<text x="266.6" y="277.2">＞1000</text>
<text x="267.3" y="280.8">±0.5</text>
<text x="278" y="277.2">＞2000</text>
<text x="279.9" y="280.8">±1</text>
<text x="207" y="287.8">&gt;0.5</text>
<text x="216.6" y="284.3">倒角 \ Chamfer</text>
<text x="217.9" y="287.8">＞3</text>
<text x="228.5" y="287.8">＞6</text>
<text x="237.5" y="287.8">＞30</text>
<text x="248.4" y="287.8">&lt;10</text>
<text x="257.3" y="284.3">角度 / Angle</text>
<text x="257.8" y="287.8">＞10</text>
<text x="268" y="287.8">＞50</text>
<text x="278.5" y="287.8">＞120</text>
<text x="207.1" y="291.3">±0.2</text>
<text x="217.3" y="291.3">±0.5</text>
<text x="228.5" y="291.3">±1</text>
<text x="238.7" y="291.3">±2</text>
<text x="248.6" y="291.1">±1°</text>
<text x="257.8" y="291.1">±30’</text>
<text x="268.1" y="291.1">±10’</text>
<text x="278.6" y="291.2">±20’</text>
</g>
</svg>
